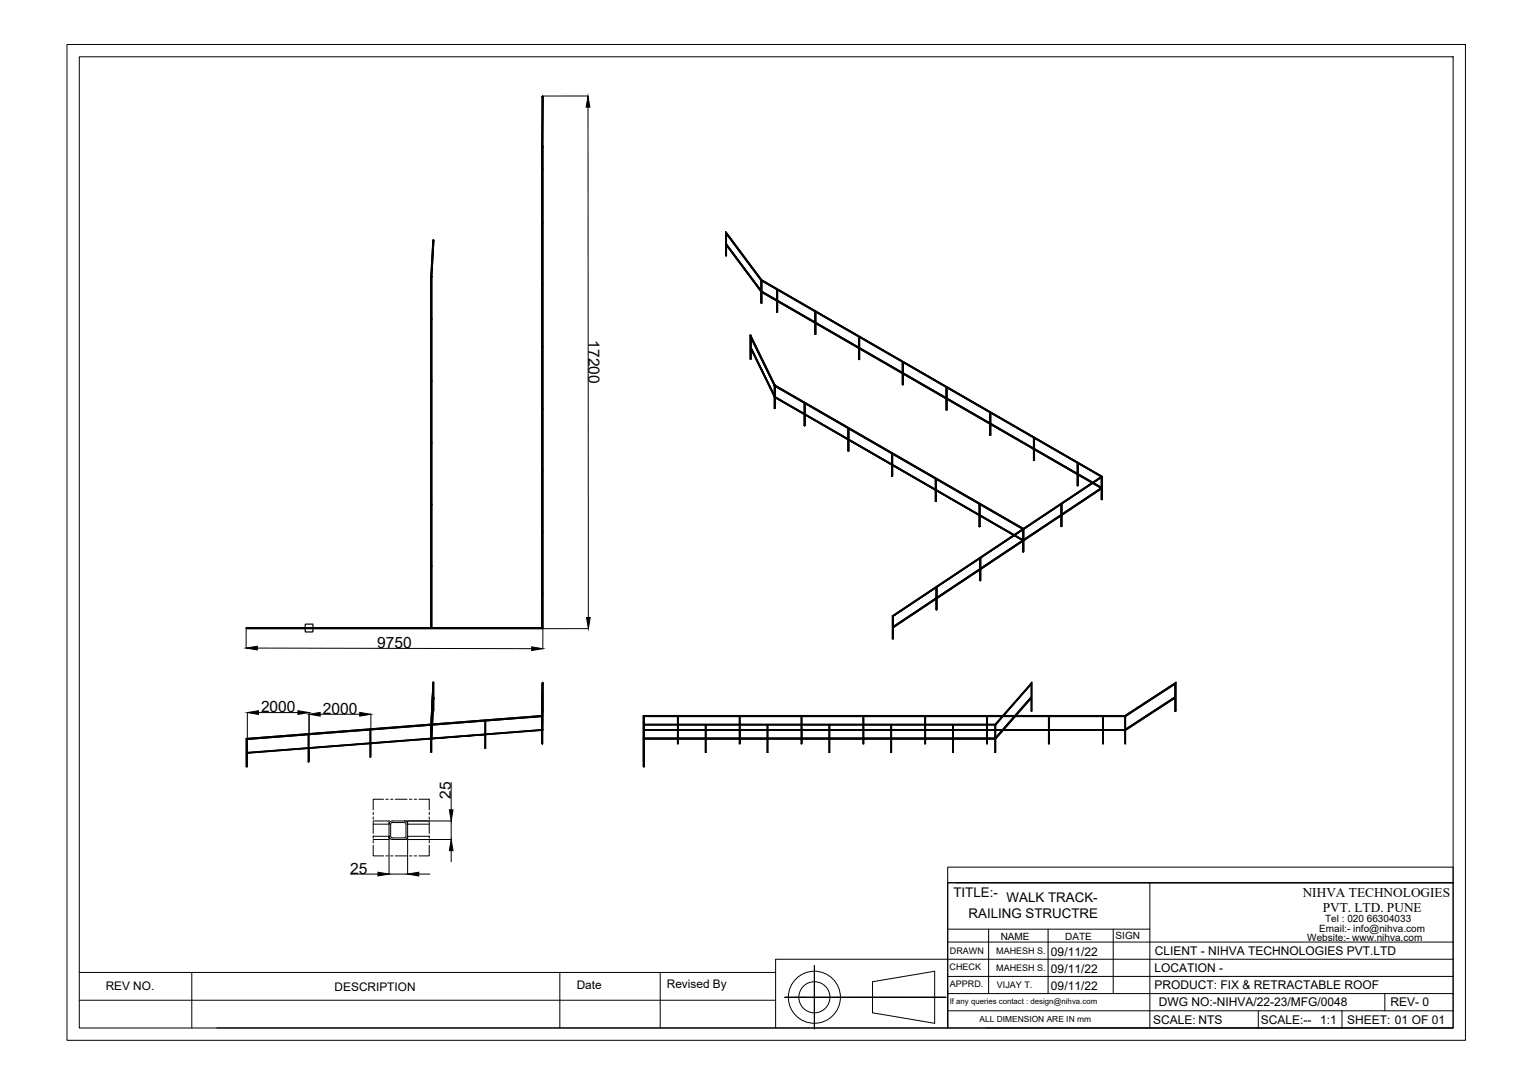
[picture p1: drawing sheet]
<svg xmlns="http://www.w3.org/2000/svg" width="594mm" height="420mm" viewBox="0 0 594 420" stroke-linecap="round" stroke-linejoin="round" font-family="sans-serif">
<!-- layer: 0 -->
<g fill="none" stroke="#000" stroke-width=".39">
<path d="M26 17.2h541.9v386h-541.9zM30.7 22h532.4v376.5h-532.4zM210 37.5v19.2l.2-.5M210 37.5h.1M210 37.5l-.1 19.2M210.1 37.4v.1M210.1 37.5l.2 .2M210.1 37.5l.2 .1M210.1 37.5h.1M210.2 37.3l-.1 .1M210.2 37.3l-.1 .2M210.3 37.3h-.1"/>
<path d="M210.3 37.3v.3M210.3 37.3l.1 .1M210.3 37.7l-.1 18.5M210.3 37.2h-.1M210.3 37.2l.2 .2M210.3 37.6h.1M210.4 37.6l-.1 19.1M210.4 37.6l-.1 .1M210.4 37.4h.1M210.5 37.4h.1M210.5 37.4l-.2 .2M210.5 37.5l-.2 19.2"/>
<path d="M210.5 37.5l-.1 .1M210.5 37.4l-.1 19.3M210.5 37.4v.1M227.9 37.2h-17.7M209.9 56.7l.1 186.9M209.9 56.7h.5M210 56.9h.3M210 56.7v.2M210 56.9h-.1M210 56.6v.1M210 56.7h.1M210 57v8.3"/>
<path d="M210 57v.1M210 56.7h.3M210 57.1h.3M210 56.7v.1M210.1 56.4v.3M210.1 56.3l.1 .6M210.2 56.9v186.5v-186.5M210.2 56.9l.1-19.4-.1 19.4M210.2 56.8l-.2 .1M210.2 56.8l.1 .1M210.2 56.2l.1 .1M210.2 56.3l-.2 .2"/>
<path d="M210.2 56.3h.1M210.2 56.3l.1 .3M210.2 56.8l.1 8.9h-.3v-8.9M210.3 56.7v.1M210.3 57v.1M210.3 56.9h.1M210.4 56.7v194.8M210.4 56.9h.1M210.4 56.7v187M227.9 41.5l.1 197.8M210 65.7v20.6zM210 65.3l.3 .1"/>
<path d="M210 65.4h.3M210 65.3v.1M210 65.4h.1M210.2 65.4v.3M210.3 65.7v20.6zM210.3 65.4h.1M210.3 65.6h.1M167.7 93.4l-.8 13.8M167.7 93.4h.1M167.8 93.1v.3M167.8 93.2v.2M167.8 93.1h.3"/>
<path d="M167.8 93.4l-.9 13.8M167.8 93.4h.4l-.8 13.8M167.8 93.1h.1M167.9 93.4l-.8 13.7M168 93.4l-.8 13.7M168.1 93.1h.1M168.1 93.1l-.7 14.1M210 86.7v23.6zM210 86.6v.1M210 86.4v.2M210 86.3h.2l-.2 .3M210 86.3v.1"/>
<path d="M210.2 86.3v.3M210.3 86.7v23.6zM210.3 86.3v.1M210.3 86.6v.1M281.2 89.9l13.8 18.6-.1 .2-13.7-18.3zM281.2 89.9v9.3v-8.8l13.7 18.4M281.2 99h.1M281.2 89.9v9.1M281.2 89.9l14 18.6zM281.2 99.2h.1M281.2 89.9h.1M281.3 94.8l13.5 18.2"/>
<path d="M281.3 99.2l.1-8.9 13.7 18.3M281.4 94.7l13.7 18.3v-4.4M281.4 94.7l-.1 .1 13.5 18M281.4 94.7l13.4 17.9M281.4 94.7h.1M281.5 90v.1M281.5 90.1l13.7 18.4M281.5 94.7h.1M281.5 90.8l.1 3.9M281.5 95.2v4M281.5 94.7l13.3 17.8M281.6 99.1l-.3 .1"/>
<path d="M281.6 94.6l13.2 17.8M167 107.2h-.1M167 107.4h.1M167 107.4h.3M167 107.1v.3M167.1 107.4v135.9M167.1 107.2l.8-14-.8 14M167.2 107.4v135.9M167.3 107.1h.1M167.3 107.4h.1M167.3 107.1h-.3v136.5h-23.3M167.3 107.1v136.5"/>
<path d="M167.4 107.2v136.1M210 110.6v23.6zM210 110.3v.3M210 110.6h.1M210 110.3l.3 .3h-.3M210 110.3h.1M210.2 110.3v.3M210.3 110.6v23.6zM210.3 110.3h.1M210.3 110.6h.1M294.8 112.9v.1M294.8 113h.1"/>
<path d="M294.8 112.9h.1M294.8 108.7v4.3M294.8 113.2v4.2M294.8 117.4h.1M294.9 113.1h.1M294.8 113.2l.2 4.3v-4.2M294.8 112.9l.2 .1M294.8 113.2l.2 .1M294.9 113.2l.1 .1M294.9 108.8l131.7 76M294.9 113l6 3.4M294.9 113l6 3.6"/>
<path d="M294.9 113.1h-.1M294.9 113.1v.1M294.9 113.2l6 3.5M294.9 113.2h.1M294.9 112.9v.1M295 108.8v4.2M295 117.5h.1M295 113.3h.1M295 113l132 76.2M295.1 108.6l131.9 76.2v8.8M295.1 108.9v8.6M295.1 108.5l132.2 76.2"/>
<path d="M295.1 108.5l131.8 76.1M295.2 108.5h.1M295.2 108.5l132 76.2M295.3 112.9l-.3 .1M295.3 109v3.9M295.3 113.4v4.1M295.3 112.9l5.6 3.3M295.3 117.5h-.2M295.3 112.9h.1M295.3 117.4h.1M300.9 116.6h.1M300.9 112.2l.2 8.9"/>
<path d="M301.1 116.6l14.6 8.6M301.1 112.1v9M301.1 116.6l14.6 8.4M301.2 116.8l14.5 8.4M301.2 116.8v4.3M301.2 112.4v4.1M301.2 116.5l-.1 .1M301.4 112.5v3.9M301.4 116.9l-.2 4.2M301.4 116.4l14.3 8.3M301.4 116.4l-.2 .1M301.4 116.4h.1"/>
<path d="M167 123.7h.3M167 123.5h.3M167 123.5v.2M167 123.7v.1M167 123.5h.1M167.3 123.5h.1M167.3 123.7v.1M210 134.6v23.6zM210 134.5v.1M210 134.3v.2M210 134.3h.2l-.2 .3M210 134.2h.3"/>
<path d="M210 134.2v.1M210 134.3h.1M210.2 134.3v.3M210.3 134.6v23.6zM210.3 134.2v.1M210.3 134.3h.1M210.3 134.5v.1M290.7 130l.1 9.2M290.7 130l.2 .3M290.7 139.1h.1M290.7 129.9v.1M290.7 130v9.1"/>
<path d="M290.7 130.5l9.3 19M290.8 130.3l9.2 19.1zM290.8 130.3l.1 .1M290.8 129.8l-.1 .1M290.8 139.2h.1M290.8 129.8h.1M290.9 129.8l-.1 9.4M290.9 135l9.2 19M290.9 130.3h.1M290.9 134.7l9.3 19.1 96.4 55.7M290.9 130.3l9.3 19.1M290.9 129.9l.2 .3"/>
<path d="M290.9 129.9v.4M290.9 130.4h.1M290.9 130.9v3.9M290.9 135.2v4M291 134.7l9 18.3M291 134.7l.2 .1M291.1 134.7h-.1M291.1 130.2l-.2 .1M291.1 130.2h.1M291.1 131.3v3.5M291.1 135.6v3.5M291.1 130.3l9.1 18.6"/>
<path d="M291.1 130.3l-.2 .1M291.1 139.1l-.2 .1M291.1 130.2v.1M291.1 130.3h.1M291.1 139.1h.1M291.1 130.3l9.2 18.7M291.2 134.8h.1M300.9 120.9v.1M301.1 121.1h.1M301.4 120.9v.1M315.7 125.2h.1M315.7 125h.1"/>
<path d="M315.7 120.8l.1 8.7M315.7 124.9v.1M315.8 129.5h.1M315.8 129.5l.1 .1M315.9 129.6h.1M316 125.1l16.7 9.9M316 120.7l-.1 8.9M316 125.1l16.7 9.7M316 125.4l16.7 9.6M316 125.3v.1M316 121v4.1M316 125.4v4.2"/>
<path d="M316 125.1h.1M316.2 121.1v3.9M316.2 125.5v4M316.2 125l16.5 9.5M316.2 129.5l-.2 .1M316.2 125l-.2 .1M316.2 129.5h.1M316.2 125h.1M332.7 135h.1M332.7 130.6v8.7M332.7 134.7v.1M332.7 139.3h.1"/>
<path d="M332.7 139.3l.2 .1M332.9 139.4h.1M332.9 130.5v8.9M333 139.4l-.1-4.3 16.7 9.7M333 130.7v4.2M333 134.8l-.1 .3 16.7 9.7M333.1 130.8v4M333.1 135.3v4M333.1 134.8l16.5 9.5M333.1 139.3l-.1 .1M333.1 134.8l-.1 .1M333.1 139.3h.1"/>
<path d="M333.2 134.8h-.1M167 147.7v.1M167 147.5v.2M167 147.7h.3M167 147.4h.3M167 147.4v.1M167.3 147.4v.1M167.3 147.7v.1M210 158.6v23.6zM210 158.5l.3 .1M210 158.3v.2M210 158.5h.1"/>
<path d="M210 158.2h.2l-.2 .3M210 158.2h.1M210.2 158.2v.3M210.3 158.6v23.6zM210.3 158.2h.1M210.3 158.5h.1M300 149.4v.1M300 153.6h.1M300 153.2l-9-18.5-.1 .3 9.2 18.9-.1-.3M300 149.1v4.6M300 153.8v4.5M300 149.4h.1"/>
<path d="M300 158.2v.1M300 149.5l.2 .1M300 158.3l.2 .1M300.1 149.1h-.1M300.1 149.1l.1 .2M300.1 154l92.6 53.4M300.1 154h.1M300.1 154l.2 .1M300.1 149l.1 .3M300.1 153.9v.1M300.2 149.6h.1M300.2 148.9l-.2 .2"/>
<path d="M300.2 149l-.2 .1M300.2 149.3l.2 .1M300.2 158.4h.1M300.2 149h.1M300.2 148.9h.1M300.2 149.3l-.2 .1M300.2 149.3h.1M300.2 149.5l96.1 55.4M300.2 149.4l96.4 55.7-.1 8.9M300.2 148.9v9.5M300.2 149.7l96 55.4M300.2 149.7h.1"/>
<path d="M300.2 148.9l.2 .4M300.3 149.3v.1M300.3 149.4l96.2 55.4M300.3 149.4l96 55.5M300.3 149.7v4.2M300.3 154.1v4.3M300.3 149.4l-.1 .1M300.4 153.8l-.3 .1 92.6 53.5M300.4 153.8l11.2 6.5M300.4 153.7v.1M300.4 153.7l11.2 6.5M300.4 149.3v.1"/>
<path d="M300.4 149.8l.1 4M300.4 154.2v4.1M300.4 158.3l-.1 .1M300.5 149.3l96 55.5M300.5 158.2v.1M311.6 156.3v4.2M311.6 156.3h.1M311.6 156.3l.2 .1M311.8 156.4v4.2M311.8 156.4h.1M311.8 156.1l.1 9M312 156.5l.1 4"/>
<path d="M349.6 144.7h.1M349.6 144.6h.1M349.6 144.5v.1M349.6 140.4v8.7M349.6 144.7v.1M349.6 149.1h.1M349.6 149.1l.2 .1M349.8 149.2h.1M349.9 140.3l-.1 8.9M349.9 144.9l16.7 9.7M349.9 144.9h.1M349.9 140.5v4.1"/>
<path d="M349.9 144.9v4.3M349.9 144.6l16.7 9.7M349.9 144.6v.3l16.7 9.6v-.2M350.1 144.5l16.5 9.6M350.1 149.1l-.2 .1M350.1 144.5l-.2 .1M350.1 140.6v3.9M350.1 145v4.1M350.1 145.1v4M350.1 144.5h.1M366.6 154.5h.1M366.6 154.3h.1"/>
<path d="M366.6 150.1v8.8M366.6 158.9l.2 .1M366.6 158.8v.1M366.8 159h.1M366.8 150v9M366.8 154.7l16.7 9.6M366.8 154.7h.1M366.8 154.4l16.7 9.7v.2M366.8 150.3v4.1M366.8 154.7v4.3M366.9 154.4l-.1 .3 16.7 9.6M367 154.3l16.5 9.5-16.5-9.5"/>
<path d="M367 158.9l-.2 .1M367 154.3l-.2 .1M367 150.4v3.9M367 154.8v4.1M367.1 154.3h-.1M383.5 159.9v8.8M383.7 159.8v9M167 171.7h.3M167 171.7h.1M167.3 171.7h.1M167.3 171.4h-.3v.3M311.6 160.6v4.4"/>
<path d="M311.6 164.9v.1M311.6 165l.2 .1M311.8 160.7v4.4M311.8 165.1h.1M312 160.9v4.1M312 165l-.1 .1M312.1 164.9l-.1 .1M328.5 166.1l.1 4.2M328.5 170.4l.1 4.4M328.5 170l-16.5-9.6 16.5 9.6M328.5 166h.1M328.6 166.1l.1 .1"/>
<path d="M328.6 174.8h.1M328.6 174.7h.1M328.6 166.1h.1M328.7 170.5v4.3M328.7 174.8h.1M328.7 166.2h.1M328.7 166.2v4.2M328.8 165.9v8.9M329 166.3v3.9M329 170.7v4.1M329 174.8h-.2M329 174.7h.1"/>
<path d="M345.5 175.9v4.2M345.5 179.8l-16.6-9.6 16.6 9.6M345.5 175.8h.1M345.5 175.9l.2 .1M345.5 175.8v.1M345.5 175.9h.1M345.7 176h.1M345.7 175.7v8.9M345.8 176v4.1M345.9 176.1v3.9M383.5 164.3h.1M383.5 164.1h.1"/>
<path d="M383.5 168.6h.1M383.5 168.7l.2 .1M383.7 168.8h.1M383.8 164.5h.1M383.8 164.5l16.7 9.6M383.8 164.2l-.1 .3 16.7 9.6M383.8 164.2l16.7 9.6-.1 .3M383.8 160.1v4.1M383.8 164.5v4.3M384 164.1l16.5 9.5zM384 160.2v3.9M384 164.6v4.1"/>
<path d="M384 168.7l-.2 .1M384 164.1l-.2 .1M384 168.6h.1M400.4 174.1h.1M400.5 174.1h.1M400.5 173.9h.1M400.5 169.7v8.7M400.5 178.4h.1M400.6 169.8l-.1 8.6M400.7 178.5h.1M400.7 169.6v8.9M400.7 174.2v.1"/>
<path d="M400.7 174.3l16.7 9.6M400.7 174l16.7 9.6M400.7 174v.3l16.7 9.6M400.9 170v3.9M400.9 174.4v4M400.9 173.9l16.5 9.5M400.9 178.4l-.2 .1M400.9 173.9l-.2 .1M400.9 178.4h.1M400.9 173.9h.1M417.4 179.5v8.7M417.6 179.6v8.7"/>
<path d="M417.6 179.4l.1 8.9M417.9 179.7v4M167 195.6v.1M167 195.4h.3M167 195.4v.2M167 195.7h.3M167 195.4h.1M167.3 195.4h.1M167.3 195.7h.1M210 182.5v23.6zM210 182.5h.1M210 182.2v.3"/>
<path d="M210 182.2h.2l-.2 .3M210 182.2h.3M210 182.2h.1M210.2 182.2v.3M210.3 182.5v23.6zM210.3 182.2h.1M210.3 182.5h.1M345.5 180.2v4.3M345.5 184.5h.1M345.5 184.5l.2 .1M345.7 184.6h.1M345.8 180.3v4.3"/>
<path d="M345.9 180.4v4.1M345.9 184.5l-.1 .1M345.9 184.5h.1M362.4 185.6l.1 4.2M362.4 190l.1 4.3M362.4 189.5l-16.5-9.5 16.5 9.6M362.4 194.3h.1M362.4 185.6h.1M362.5 185.7h.1M362.5 194.3l.1 .1M362.5 185.6h.1M362.6 194.4h.1"/>
<path d="M362.6 185.7l.1 4.2M362.6 185.7h.1M362.7 185.5l-.1 8.9M362.7 190.1v4.3M362.8 189.8l16.6 9.6M362.9 185.9l-.1 3.9 16.6 9.5M362.9 190.2l-.2 4.2M362.9 190.2v4.1M362.9 185.9v3.9M379.4 195.4v4.2M379.4 199.7v4.4M379.4 195.4h.1"/>
<path d="M379.4 195.4l.2 .1M379.6 195.5h.1M379.6 195.3v8.9M379.7 195.6v4.1M379.7 199.9v4.3M379.7 199.6l13.3 7.6M379.8 195.7v3.8l13.2 7.7M379.8 195.7v3.9M411.1 195.6v3.9M411.1 199.5l-14.3 9.6M411.1 199.5l.2 .1M411.3 195.5h.1"/>
<path d="M411.3 195.4l-.1 .1M411.3 195.4v4.2M411.3 199.9v4.2M411.3 195.4l.3-.1-.2 8.8M411.3 199.6v.1M411.3 199.9l-14.5 9.7M411.3 199.7l-14.5 9.6M411.3 195.2l.1 8.9M411.3 199.8v.1M411.6 199.5h.1M411.6 195.3v8.7M411.6 199.7h.1"/>
<path d="M411.6 195.3h.1M411.6 199.4v.1M417.4 183.9h.1M417.4 183.7h.1M417.4 183.6v.1M417.4 188.2h.1M417.4 188.2l.2 .1M417.6 188.3h.1M417.6 184l5.4 3.2M417.7 184v.1M417.7 183.8l5.6 3.2M417.7 183.8h-.1"/>
<path d="M417.9 184.2v4M417.9 183.7l5.6 3.2M417.9 188.2l-.2 .1M417.9 183.7l-.2 .1M417.9 188.2h.1M417.9 183.7h.1M423.4 187.4l3.1 1.8M423.6 187.2l3.1 1.8M423.8 187.1l2.9 1.7M426.7 189.1h.1M426.7 193.6h.1M426.8 185.1v4"/>
<path d="M426.8 189.6v4M426.8 189.1l-15.2 10.1M426.8 193.6l.1 .1M426.8 189.1l.1 .1M426.9 184.6l-81.1 54.1M426.9 185.1h.1M426.9 185v.1M426.9 193.7v-4.2l-15.3 10.2M426.9 185v4.2M426.9 193.7h.1M426.9 189.2h.1M427 189.2l-15.4 10.3"/>
<path d="M427 184.8l-81 54v8.8M427 189.2l-81 54M427 189.4h.1M427 184.6l-81.2 54.1 .3 .1 81.1-54.1M427 184.6l.2 .1M427 184.6h-.1M427 184.9l-.1 .1M427 185l.2-.2-.2 8.9M427 185v8.7M427.2 193.6h.1M427.2 184.8v8.8M427.2 184.8h.1"/>
<path d="M427.3 184.7v.1M427.3 184.8l-81.2 54.1M427.3 184.8h-.1M167 219.6v.1M167 219.4v.2M167 219.6h.3M167 219.3h.3M167 219.3v.1M167.3 219.3v.1M167.3 219.6v.1M210 206.5v23.6zM210 206.4v.1"/>
<path d="M210 206.2v.2M210 206.1l.2 .1-.2 .2M210 206.1v.1M210.2 206.2v.2M210.3 206.5v23.6zM210.3 206.1v.1M210.3 206.4v.1M379.4 204.1h.1M379.4 204.1l.2 .1M379.6 204.2h.1M379.7 216.5v4M379.8 216.5h.1"/>
<path d="M379.8 216.4v.1M379.8 204.1l-.1 .1M379.8 200v4.1M379.8 216.4v4.2M379.8 216.4l.3-.2-.2 8.9M379.9 216.2v8.9M380.1 216.2v8.8M380.1 216.2h.1M393 207.6l3.2 1.8M393.1 207.6l3.1 1.8M396.3 209.3h.1M396.3 209.1l-2.9-1.7 2.9 1.8"/>
<path d="M396.3 213.8v.1M396.3 205.4v3.9M396.3 209.9l.2 4.1M396.3 209.3l-16.2 10.9M396.3 209.3l.2 .1M396.3 204.9h.1M396.5 205.3h.1M396.5 204.8l-.2 .1M396.5 209.4l-16.4 11M396.5 214h.1M396.5 209.4l.1 .1M396.6 204.8h.1"/>
<path d="M396.6 209.5l-16.5 11.2v-.3M396.6 204.8h-.1M396.6 209.7l-16.5 11M396.6 205.2l.2-.1-.2 8.9M396.6 205.2v8.8M396.6 205.2l-.2 .1M396.8 205.1v8.8M396.8 209.3h.1M396.8 209.5v.1M411.1 200v4M411.1 204l.2 .1M411.3 204.1h.1"/>
<path d="M411.6 204h-.1M210 230.5v12.8zM210 230.4l.3 .1M210 230.4h.1M210 230.1h.2l-.2 .3M210 230.1v.3M210.2 230.1v.3M210.3 230.5v12.8zM210.3 230.1v.1M210.3 230.4h.1M345.8 238.7v9M345.8 238.7v9h.3v-8.8"/>
<path d="M346.1 238.9v8.8M346.1 238.9h.1M346.2 238.9v4.1M346.2 238.9h.1M362.7 231.8h.1M362.7 236.3h.1M362.7 227.8v4M362.7 232.3v4M362.7 231.8l-16.5 11M362.7 231.8l.2 .1M362.8 227.8h.1M362.8 227.8l-16.6 11.1"/>
<path d="M362.9 227.7l-.1 .1M362.9 232.2l-.2 4.1M362.9 231.9l-16.7 11.1M362.9 227.7v4.2M362.9 231.9v.2l-16.8 11M362.9 236.4h.1M362.9 232.2l-16.8 11.1M362.9 232.1v.1M362.9 227.5l.1 8.9M363 227.7v8.7M363 227.7h-.1M363.1 236.3h.1"/>
<path d="M363.1 231.7h.1M363.1 227.5v8.8M363.1 232h.1M363.1 231.7v.1M363.1 231.9v.1M363.1 227.5h.1M363.2 232h-.1M379.6 220.5h.1M379.6 225h.1M379.7 221l.1 4.1M379.7 220.5l-16.6 11M379.7 220.5l.1 .1"/>
<path d="M379.8 220.6l-16.7 11.1M379.8 220.9v4.2M379.8 225.1h.1M379.8 220.6h.1M379.9 220.6l-16.7 11.4-.1-.3M379.9 220.8l-16.7 11.2M380.1 225h.1M380.1 220.5h.1M380.1 220.7h.1M380.1 220.4v.1M380.1 220.6v.1M95.4 243.4v7.8"/>
<path d="M95.4 243.5l.2 .2M95.4 243.4l.2 .2M95.4 243.4h.4M95.4 243.4v.1M95.4 243.4h.1M95.6 243.6l132.4 .1M95.6 243.6h.1M95.6 243.2l.2 .2M95.6 243.3h114.6v.2M95.6 243.3l-.2 .1M95.6 243.3h.1M95.8 243.3h23.7l-.1 .3"/>
<path d="M95.8 243.5l-.2 .1M95.8 243.4l-.2 .3M95.8 243.4v.1M99.7 251.2l106.4 .2M118.3 244.6v.4h.3M118.3 242.4v2.1M118.6 241.9h-.3v.4M118.7 241.9h2.6v2.6M118.7 245h2.1M119.4 243.6h.1M119.4 243.6h-23.7M119.4 243.4h.3"/>
<path d="M119.7 243.3h.1M119.7 243.6h.1M119.7 243.3v.3M119.8 243.6h-.1M119.8 243.3h23.6zM119.8 243.6h23.6M121.3 244.6v.4h-.4M143.4 243.6h.1M143.4 243.4h.3M143.4 243.3v.3M143.7 243.6h.1M143.7 243.3v.3"/>
<path d="M143.7 243.3h23.3zM167 243.6h.1M167 243.4h.3M167 243.3v.3M167.1 243.4v-136.2v136.2M167.3 243.3h.1M167.3 243.6h.1M167.3 243.5l-71.5 .1M167.3 243.6h20.6zM167.3 243.3h20.6zM187.9 243.6l.1-.3v.3M187.9 243.5h.3"/>
<path d="M187.9 243.4h.3M187.9 243.6h.1M188.2 243.3h.1M188.2 243.6h.1M188.2 243.3v.3M188.2 243.6h21.8zM188.2 243.3h21.8zM209.9 243.2h.1M210 243.2v.1M210 243.6h.1M210 243.3h.1M210 243.5l.3 .1"/>
<path d="M210 243.4h.2M210 243.3l.2 .1M210 243.3v.3M210.2 243.4h-114.6h114.6M210.2 243.3v.1M210.2 243.4l.1 .1M210.2 243.5l.1 .1M210.3 243.6h.1M210.3 243.3h.1M210.4 243.7h.1M346.2 243.3h.1M346.2 243v.1"/>
<path d="M346.2 243.3l-.1 4.4M346.2 242.9v.1M346.2 243h.1M95.8 276.2v15.4M100.2 276.2h15.3M119.8 276.2v13.6M124.1 276.8h15.3M143.7 276.8v11.1M167.8 270.5h.1M167.8 270.4v.1M167.8 264.7l-.8 16.1zM167.8 270.6l-.9 15.7"/>
<path d="M167.8 270.3l-.1 .2M167.8 270.4h.1M167.8 266.3l-.8 14.6M167.8 272.8l-.7 13.6M167.8 264.4h.3v11.2h-.3zM167.8 264.4v11.2M167.9 270.3l-.7 16.1M168.1 264.4h.1M168.1 264.4v11.2M168.1 270.5h.1M168.1 270.5v.1M168.1 270.5v.3"/>
<path d="M168.2 270.5l-.1 .7M187.9 279.5l-20.3 1.6M187.9 279.3h.3v10.7h-.3M187.9 279.3v10.7M188 279.3l-.1 5.2M188.1 279.3v10.7M188.2 279.3v.1M188.2 279.4v5M209.9 277.3l-42.2 3.3M209.9 277.5l-42.3 3.3 42.4-3.2M209.9 277.6h.1M210 277.6h.1"/>
<path d="M210 277.8l-21.8 1.7M210 277.6v.1M210 275.6h.1M210 264.9v12.7M210 264.9v10.7M210 270.3v12.6M210.1 270.3h-.1M210.1 264.9l.1 10.7M210.1 264.9l.1-.4v11.1M210.1 264.9h.1M210.2 275.6h.1M210.2 275.6v7.2"/>
<path d="M210.3 264.9l-.1 18 .1-12.6M210.3 264.5h-.1M210.3 264.5v11.1M210.3 264.5l.2 .2M210.3 275.6l-.1 7.2M210.5 264.7l-.2 10.9M210.5 264.7l-.1 18.1M249.3 277.5v19.7M249.3 277.5h186.8M249.3 277.5l.1 .1M249.3 277.5h186.7M249.3 277.4v.1"/>
<path d="M249.3 277.6l.1 14.1M249.3 277.6h.1M249.5 277.5v19.7M249.5 277.3h.1M249.5 277.3h186.5M249.6 277.6v10.7l.1-5.2M249.6 277.6h-.2v10.7h.2v1.7M249.6 277.6l.1 5.2M249.7 277.7h12.8M249.7 277.8v3.1M262.6 277.6h.2v10.7h-.2zM262.6 277.6l-.1 5.2h-12.8"/>
<path d="M262.7 277.5v10.8M262.8 277.6l.1 5.2h23.6v-5.2M262.9 277.7h23.6M286.6 277.5v10.8M286.8 277.6v10.7v-5.2h23.6l.1 5.2M286.8 277.6h-.3v10.7h.3M286.8 277.6v5.2M286.8 277.7h23.6M310.5 277.6l-.1 5.5h-23.6v-.3M310.6 277.5v10.8M310.7 277.6v10.7l.1-5.2M310.7 277.6h-.2v10.7h.2"/>
<path d="M310.7 277.6l.1 5.2h23.6l.1-5.2M310.8 277.7h23.6M334.6 277.5v10.8M334.7 277.6h-.2v10.7h.2M334.7 277.6v10.7M334.7 277.6l.1 .1M334.8 277.7h23.6M358.4 277.6h.3v10.7h-.3zM358.4 277.6v5.2h-23.6M358.5 277.5v10.8M358.7 277.6v5.2h23.6l.1-5.2M358.7 277.7h23.6"/>
<path d="M382.5 277.5v10.8M382.6 277.6v10.7l.1-5.2h23.6v5.2M382.6 277.6h-.2v10.7h.2M382.6 277.6l.1 5.2M382.7 277.7h23.6M388.2 277.8l-2.5 3M388.3 277.8l-2.6 3M388.6 277.8l-2.8 3.2M388.7 277.8l-2.8 3.1M392.9 277.8l-4.4 5M393.1 277.8l-4.3 5M393.2 277.8l-4.3 5"/>
<path d="M393.5 277.8l-4.4 5M399.6 270.1l-6.3 7.2M399.6 270.8l-5.7 6.5M399.6 264.8l-11 12.5M399.6 265.3l-10.5 12M399.6 264.9l-10.9 12.4M399.6 265.2l-10.6 12.1M399.6 270.5l-6 6.8M399.6 270.4l-6.1 6.9M399.6 264.7v10.9v-10.8M399.6 264.7l.3-.3v11.2h-.3M399.6 264.7v.1"/>
<path d="M399.7 270.3l-14 15.9 .2-3.1M399.7 275.6v-10.7l-14 16M399.9 264.4v11.2M406.4 277.6h.2v10.7h-.2zM406.4 277.6l-.1 5.5h-23.6v-.3M406.5 277.5v10.8M406.6 277.6l.1 5.2h20.6v-5.2M406.7 277.7h20.6M427.4 277.5v10.8M427.6 277.6v10.7v-5.2M427.6 277.6h-.3v10.7h.3M427.6 277.6v5.5"/>
<path d="M427.6 277.7h8.3M435.9 277.6l.3-.1v5.3h-.3zM435.9 277.6v5.2M436 277.3h.1M436 277.3l-186.7 .2M436 277.4l.1 .1M436.1 277.5h-186.6v10.8M436.1 277.5v.1M436.2 277.5v5.2M455.3 270.2l-19.1 12.4M455.3 270.7v4.9M455.3 270.7l-18.6 12.1"/>
<path d="M455.3 265.3v4.9M455.3 270.7v4.9h.2M455.3 270.7h.1M455.3 265.2l-19.1 12.5 19.1-12.4M455.3 265.2v5M455.3 265.2v.1M455.5 270.2l-19.3 12.5M455.5 270.2h-.2M455.5 270.2v.1M455.5 270.3l-19.4 12.6v-5.4M455.5 270.3l-19.3 12.4M455.5 270.3l-19.3 12.6"/>
<path d="M455.5 264.9v10.7M455.5 264.9l-.2 .3M455.6 264.7l-.1 10.9M455.6 264.7l-19.5 12.8M455.6 264.7l-.1 .2M455.7 264.5l-19.7 13M455.7 264.5l-.1 11.1M455.7 264.5l-.1 .2M455.7 275.6h.1M455.7 264.4l-19.7 12.9M455.7 264.4v11.2M455.7 264.4v.1"/>
<path d="M95.4 286.2l.2 11M95.4 297.2h.1M95.4 286.2v11M95.6 286.4v10.8M95.6 286.4l114.6-8.9v10.8v-10.8v10.8v-10.8v10.8v-10.8v10.8v-10.8v10.8v-5.4l-114.6 8.9M95.8 292l-.1 5.2M119.4 284.8l-23.6 1.8-.4-.4M119.4 290.1l-23.7 1.8M119.4 290.1v-.2l-23.7 1.8v.2M119.4 289.9l-23.7 1.8M119.4 290.2v5.1M119.5 284.7l-.1 10.6"/>
<path d="M119.5 295.3h.2M119.5 284.7l-.1 5.1M119.6 284.6v10.7M119.7 284.6v10.7l.1-5.2M119.7 284.6l-.2 .1M119.7 284.6l.1 .1M119.8 289.8l23.6-1.8v.2l-23.6 1.9zM143.4 288.2l-23.6 1.9M143.4 288l-23.6 1.8M143.4 293.5h.1M143.4 282.9l-23.6 1.9M143.4 282.9v5"/>
<path d="M143.4 288.3v5.2M143.4 282.8h.1M143.5 282.7v10.8M143.7 282.8v10.7v-5.2l23.3-1.8M143.7 282.8h-.3v10.7h.3M143.7 282.8h.1M166.9 286.1l-23.2 1.9M166.9 286.2l1-21.3v10.7l-.5 10.7M166.9 286.2l-23.2 1.8M166.9 286.3h.1M166.9 286.2l.1 .1M167 286.2l.1 .2"/>
<path d="M167 286.4l-23.3 1.8v-.2M167 286.2v5.5h.3M167 281.1l-23.3 1.8M167 280.8l-71.4 5.6M167 281l-71.3 5.5M167 280.9v4.4M167 280.7l-71.6 5.5M167 280.7h.1M167 280.8v.1M167 280.5h.1M167 280.9v3.1M167 286.3v5.4"/>
<path d="M167 280.9h.2M167.1 286.4h.1M167.1 280.9v10.8M167.1 280.9v10.8v-10.8M167.3 286.3v5.4M167.3 286.3l-.1 .1M167.4 286.3l20.5-1.5-20.6 1.6M167.4 286.3h.1M187.9 284.5l-20.5 1.6 20.5-1.6v.3M187.9 284.8v5.2M188.2 284.5l21.7-1.7-21.7 1.6v.3M188.2 284.8v5.2"/>
<path d="M209.9 282.9h.1M210 283.1v5.2zM210 283.1l-21.8 1.7M210 282.9v.2M210 283v.1M210 283.1h.3v5.2v-5.2M210 282.8h.3M210 288.3h.3M210 282.8v.3M210 283.1h.3M210 282.8h.1M210.2 282.8h.2"/>
<path d="M210.2 282.8l-.2 .1M210.3 282.8v.3M210.3 282.8h.1M210.3 283v.1M210.4 282.8h.1M249.3 297.2h.1M249.3 286.4h.1M249.3 286.4l.1 10.8M249.3 286.4v.1M249.3 288.3v1.7h.3M249.3 290l.1 1.7M249.3 291.7v1.8h.3"/>
<path d="M249.3 293.5l.1 1.8M249.4 291.7v3.6M249.5 282.9h186.6M249.5 280.9h136.2M249.5 286.3h136.2M249.5 295.3v1.9M249.7 290v1.7h-.3M249.7 291.7l-.1 1.8M249.7 293.5v1.8h-.3M249.7 282.8h12.8v.3h-12.8zM249.7 283.1h12.8v5.2M249.7 286.5h12.8"/>
<path d="M249.7 281.1h12.8M249.7 286.1h12.8M249.7 286.5h.1M249.7 283.1v2.9h12.8M249.7 286.5v10.7M249.7 280.9h.1M249.7 281.1v1.7M249.7 283.1v2.9M249.7 286.5v10.7h-.3M249.7 280.7h12.8M249.7 280.8h12.8M249.8 280.9l12.7 .1"/>
<path d="M262.5 288.3h.1M262.9 283.1l-.1 5.2M262.9 283.1h23.6zM262.9 283.1v-.3h23.6v5.5M262.9 286h10.4M262.9 286.5h10.4M262.9 281.1h23.6M262.9 280.7h23.6M262.9 281h23.6M262.9 280.8h23.6M273.3 286.4v5.3h.3v-5.3M273.3 281.1v1.7"/>
<path d="M273.3 283.1v3h-10.4M273.4 281.1v1.7M273.4 283.1v3.1M273.4 286.4v5.3M273.5 280.9v10.8M273.6 281.1v1.7M273.6 283.1v3.1M273.6 286.4v5.3M273.6 286h12.9M273.6 286.5h12.9M273.6 283.1v3h12.9M286.8 282.8h23.6z"/>
<path d="M286.8 286h10.5M286.8 286.5h10.5M286.8 281.1h23.6M286.8 280.7h23.6M286.8 281h23.6M286.8 280.8h23.6M297.3 286.4v5.3h.3v-5.3M297.3 281.1v1.7M297.3 283.1v3h-10.5M297.3 283.1v3.1M297.3 286.4v5.3M297.4 280.9v10.8"/>
<path d="M297.5 281.1v1.7M297.5 283.1v3.1M297.5 286.4v5.3M297.6 286h12.8M297.6 286.5h12.8M297.6 281.1v1.7M297.6 283.1v3h12.8M310.8 283.1h23.6zM310.8 283.1v-.3h23.6v5.5M310.8 286h10.4M310.8 286.5h10.4M310.8 281.1h23.6"/>
<path d="M310.8 280.7h23.6M310.8 281h23.6M310.8 280.8h23.6M310.8 286.1h10.4M321.2 281.1v1.7M321.2 283.1l.1 3.1M321.3 286.4l-.1 5.3h.4l-.1-5.3M321.4 280.9v10.8M321.5 281.1v1.7M321.6 286h12.8M321.6 286.5h12.8M321.6 283.1l-.1 3.1"/>
<path d="M321.6 286.1h12.8M334.4 288.3h.1M334.7 288.3h.1M334.8 282.8h23.6v.3h-23.6zM334.8 283.1h23.6v5.2M334.8 286h10.4M334.8 286.5h10.4M334.8 281.1h23.6M334.8 280.7h23.6M334.8 281h23.6M334.8 280.8h23.6M345.2 286.4v5.3h.3v-5.3"/>
<path d="M345.2 281.1v1.7M345.2 283.1v3h-10.4M345.2 283.1v3.1M345.2 286.4v5.3M345.4 280.9v10.8M345.5 281.1v1.7M345.5 283.1v3.1M345.5 286.4v5.3M345.5 286h12.9M345.5 286.5h12.9M345.5 283.1v3h12.9M358.7 282.8h23.6v.3h-23.6z"/>
<path d="M358.7 283.1h23.6l.1 5.2M358.7 286h10.4M358.7 286.5h10.4M358.7 283.1v5.2M358.7 281.1h23.6M358.7 280.7h23.6M358.7 281h23.6M358.7 280.8h23.6M369.1 286.4v5.3h.4v-5.3M369.1 281.1v1.7M369.1 283.1v3h-10.4M369.2 281.1v1.7"/>
<path d="M369.2 283.1v3.1M369.2 286.4v5.3M369.3 280.9v10.8M369.4 281.1v1.7M369.4 283.1v3.1M369.4 286.4v5.3M369.5 286h12.8M369.5 286.5h12.8M369.5 281.1v1.7M369.5 283.1v3h12.8M382.7 281h2.8l-2.8 .1M382.7 280.7l2.8 .1"/>
<path d="M382.7 282.8h23.6zM382.7 286h2.8M382.7 286.5h2.8M382.7 280.8h2.8M382.7 286.1h2.8M385.5 286.1l.2 .2M385.5 280.8v2M385.5 283.1v3M385.6 280.9v1.9M385.6 283.1v3.1M385.6 286.4v5.3M385.7 280.8l.1 .2"/>
<path d="M385.7 280.9v10.8M385.7 286.3l.2-.1-.1 5.5M385.7 286.4h-.2v5.3h.3M385.8 281l.1 1.8M385.8 280.9v1.9M385.8 283.1v2.9M385.8 286.3v5.4M385.9 280.9h.1M388.2 283.1l-2.3 2.7M388.6 283.1l-2.9 3.2M388.8 283.1l-2.9 3.3M406.3 288.3h.1"/>
<path d="M406.6 288.3h.1M406.7 282.8h20.6v.3h-20.6zM406.7 283.1h20.6v5.2M406.7 283.1v5.2M427.6 283.1h8.5M427.6 283.1h8.3M435.9 282.8h-8.3h8.5v5.5M435.9 283.1v5.2M436.2 283.1v5.2zM436.2 283.1h-.3v5.2h.3M436.2 282.8v.1M436.2 282.9h.1"/>
<path d="M436.4 282.7l-.2 .2M436.5 282.8l-.3 .1M144.6 318.2h6.2v1.2h-6.2M144.6 314.8v.9M144.6 316.7v.9M144.6 318.5v4.5M148.6 309.8h-4v4.1M149.5 309.8h1M151.4 309.8h.9M151.6 319h5.6v5.6h-5.6zM153.2 309.8h4.6M156.7 318.2l.8 .2 .5 1"/>
<path d="M158 319.4v19.4h-7.2v-19.4l.5-1 .7-.2h22.8l.1 7.2h-22.9l-.7-.3-.5-1M158 319.4h8.3M158.7 309.8h.9M160.5 309.8h.9M162.3 309.8h4v4.1M166.3 318.2h-8.3v1.2M166.3 314.8v.9M166.3 316.7v.9M166.3 318.5v4.5M174.8 303.3v10.6M135.8 338.8h10.7M144.6 327.6v4.1h4"/>
<path d="M144.6 324.1h6.2M144.6 324v.9M144.6 325.8v.9M149.5 331.7h1M150.8 324.1v1.3h-6.2M151.4 331.7h.9M153.2 331.7h4.6M158 324.1l-.3 .8-1 .5M158 324.1v1.3h8.3M158 324.1h8.3M158.7 331.7h.9M160.5 331.7h.9"/>
<path d="M162.3 338.8h4.3M166.3 327.6v4.1h-4M166.3 324v.9M166.3 325.8v.9M174.8 329.7v4.3M367.3 336.1h195.8v6.1h-195.8zM367.3 342.2h195.8v56.2h-195.8zM367.3 342.2v56.2h-66.7M370.6 342.2h192.5M445.6 342.2v56.2M30.7 376.9h269.9M74.3 376.9v21.6"/>
<path d="M217 376.9v21.6M255.8 376.9v21.6M315.6 374.2v24.7M367.3 378.5h195.8M367.3 365.1h195.8M367.3 360.1h78.3M383.1 360.1v25M406.2 360.1v25M431.4 360.1v25M563.1 371.8h-262.5v26.6h-216.6M30.7 387.7h269.9M304.1 386.5h62.5"/>
<path d="M338.1 380.5l24.1-4v20.1l-24.1-4zM367.3 385.1h195.8M367.3 391.8h195.8M382 398.4h181.1M487.6 391.8v6.6M520.1 391.8v6.6M536.7 385.1v6.7"/>
<circle cx="315.6" cy="386.5" r="10.1"/>
<circle cx="315.6" cy="386.5" r="6"/>
</g>
<path d="M227.9 37.2l.7 4.3h-1.5zM227.3 239.3h1.4l-.7 4.4zM95.4 251.2l4.3-.7v1.4zM206.1 250.7l4.3 .7-4.4 .7zM95.8 276.2l4.4-.7v1.4zM115.5 275.5l4.3 .7-4.3 .7zM119.8 276.8l4.3-.7v1.5zM139.4 276.1l4.3 .7-4.3 .8zM174.1 313.9h1.5l-.8 4.3zM146.5 338.1l4.3 .7-4.3 .7zM158 338.8l4.3-.7v1.4zM174.8 325.4l.8 4.3h-1.5z" fill="#000" stroke="#000" stroke-width=".39"/>
<g font-size="6">
<text x="228" y="131.9" transform="rotate(90 228 131.9)">17200</text>
<text x="146.2" y="251.2">9750</text>
<text x="101.2" y="276.1">2000</text>
<text x="125.1" y="276.8">2000</text>
<text x="174.8" y="309.7" transform="rotate(-90 174.8 309.7)">25</text>
<text x="135.7" y="338.7">25</text>
</g>
<g font-size="5.2">
<text x="369.5" y="347.7">TITLE:-</text>
<text x="504.8" y="347.6">NIHVA TECHNOLOGIES</text>
<text x="390.1" y="349.7">WALK TRACK-</text>
<text x="512.6" y="353.4">PVT. LTD. PUNE</text>
<text x="375.3" y="355.9">RAILING STRUCTRE</text>
</g>
<g font-size="4.7">
<text x="407.3" y="370.6">09/11/22</text>
<text x="447.5" y="370.1">CLIENT - NIHVA TECHNOLOGIES PVT.LTD</text>
<text x="407.3" y="377.3">09/11/22</text>
<text x="447.4" y="376.7">LOCATION -</text>
<text x="407.3" y="383.9">09/11/22</text>
<text x="447.4" y="383.4">PRODUCT: FIX &amp; RETRACTABLE ROOF</text>
<text x="449" y="390.1">DWG NO:-NIHVA/22-23/MFG/0048</text>
<text x="538.8" y="390">REV- 0</text>
<text x="446.9" y="396.7">SCALE: NTS</text>
<text x="488.6" y="396.7">SCALE:--</text>
<text x="511.6" y="396.7">1:1</text>
<text x="522.1" y="396.7">SHEET: 01 OF 01</text>
</g>
<g font-size="4.6">
<text x="41" y="383.6">REV NO.</text>
<text x="129.7" y="384">DESCRIPTION</text>
<text x="223.5" y="383.4">Date</text>
<text x="258.4" y="382.9">Revised By</text>
</g>
<g font-size="3.9">
<text x="513.5" y="357.3">Tel : 020 66304033</text>
<text x="387.8" y="364.2">NAME</text>
<text x="412.8" y="364.3">DATE</text>
<text x="432.3" y="363.9">SIGN</text>
<text x="506.6" y="364.7">Website:- www.nihva.com</text>
<text x="511.2" y="361.1">Email:- info@nihva.com</text>
</g>
<g font-size="3.5">
<text x="368.1" y="369.9">DRAWN</text>
<text x="386.1" y="369.7">MAHESH S.</text>
<text x="368" y="375.8">CHECK</text>
<text x="386.1" y="376.4">MAHESH S.</text>
<text x="368.1" y="382.4">APPRD.</text>
<text x="386.3" y="383">VIJAY T.</text>
</g>
<text font-size="3.3" x="379.6" y="396.3">ALL DIMENSION ARE IN mm</text>
<text font-size="3" x="368" y="389.3">If any queries contact : design@nihva.com</text>
</svg>
